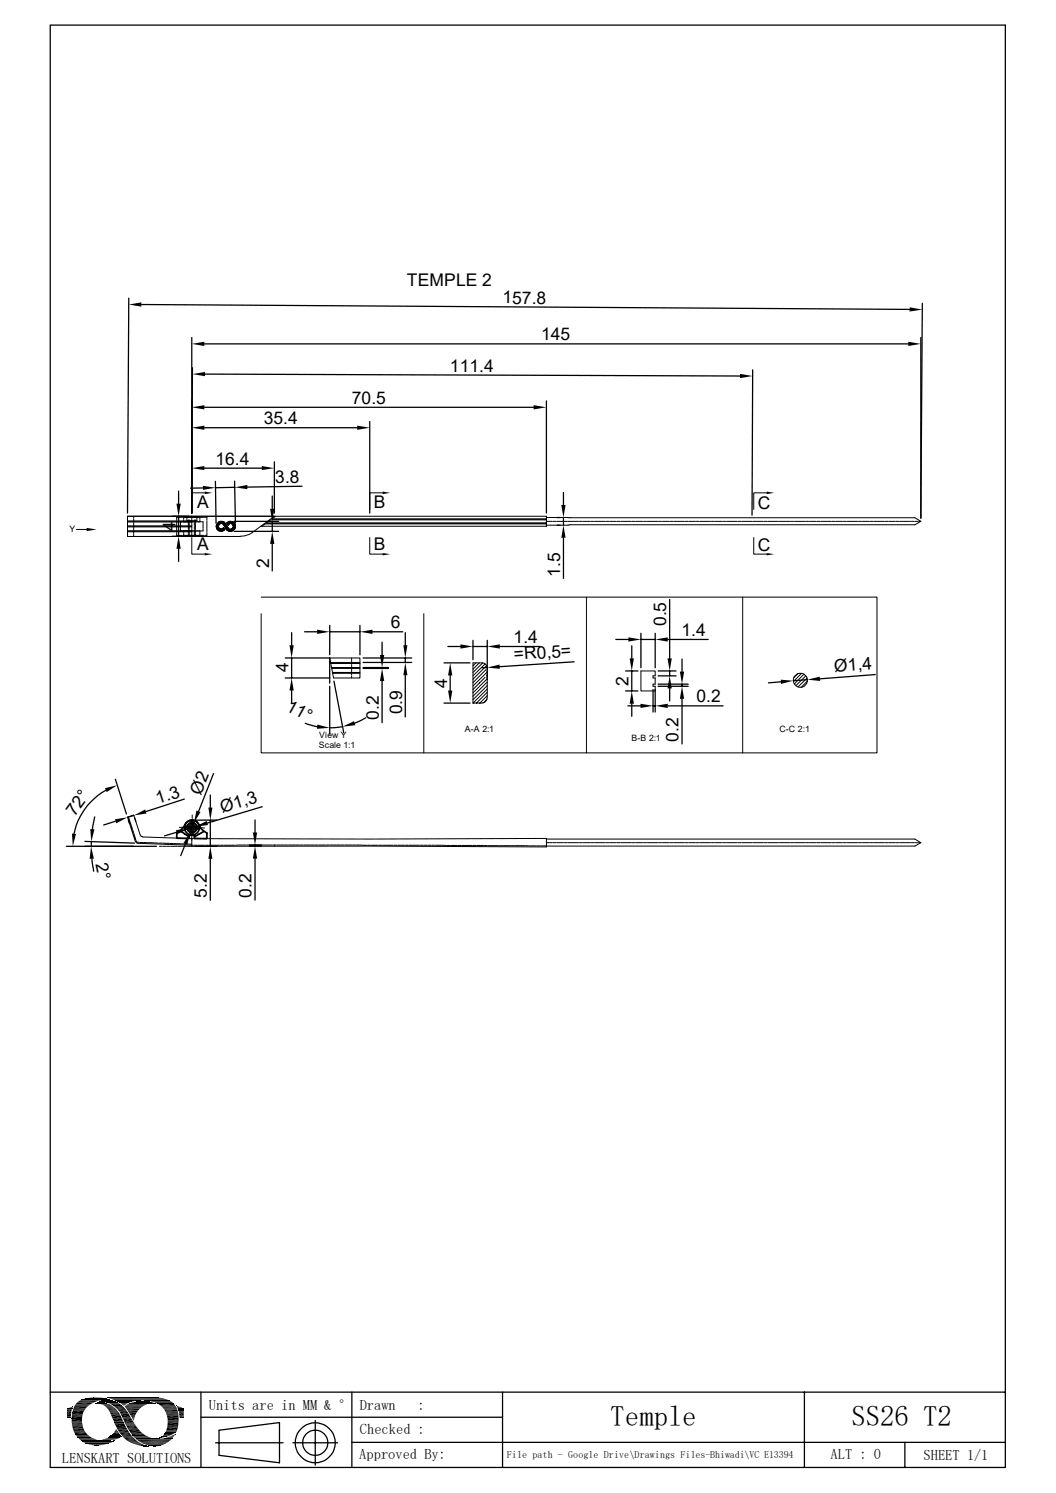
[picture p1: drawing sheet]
<svg xmlns="http://www.w3.org/2000/svg" width="210mm" height="297mm" viewBox="0 0 210 297" stroke-linecap="round" stroke-linejoin="round" font-family="sans-serif">
<g fill="none" stroke="#000" stroke-width=".2">
<path d="M40.7 98h-2.6v3.3M76.1 98h-2.6v3.3M152.5 98h-2.6v3.3M15.2 105.3h2M25.4 102.7h29.2l-4.4 3.2-1.5 .7-23.3 .1zM25.4 105.8h12.7M25.4 105.6h12.7M25.4 102.7h83.3v2h-56.8M25.4 103.6h12.7M25.4 103.8h12.7M25.4 104.8h12.7M25.4 104.6h12.7"/>
<path d="M26.6 103.3v.6M26.6 104.1v.5M26.6 104.8v.6M26.6 105.5v.6M26.6 106.3v.4M26.6 102.7v.4M35.1 105.9v.6h.4M35.1 103.7v.6M35.1 104.4v.6M35.1 105.2v.5M35.5 102.9h-.4v.6M35.6 102.9h.6"/>
<path d="M35.6 106.5h.6M35.9 104.4v.6M35.9 105.2v.4h.3M36.2 103.8h-.3v.5M36.4 102.9h3.5M36.4 106.5h3.5M36.4 105.6h3.5M36.4 103.8h3.5M36.5 103.4v.4M36.5 105.6v.4M36.5 106.1v.4M36.5 102.9v.4"/>
<path d="M37.3 102.7l-.1 .2v.7h.9M37.5 103.9v.7M37.5 104.7v.6M37.5 105.5v.5M37.5 106.2v.4M37.5 106.6v.1M37.5 106.6h.6M37.5 103.4v.4M37.6 103.4v.4M37.6 104v.6M37.6 104.7v.6M37.6 105.5v.6"/>
<path d="M37.6 106.2v.5M38 102.7v.2M38.1 102.7v4M38.1 106.9v3.3h2.6M38.2 106.6h.7M38.4 102.7v.2M38.7 104v.6M38.7 104.7v.6M38.7 105.5v.6M38.7 106.2v.5M38.7 103.4v.4M38.9 106.6l-.1 .1"/>
<path d="M38.9 103.4v.4M38.9 103.9v.7M38.9 104.7v.6M38.9 105.5v.5M38.9 106.2v.4M39 102.7l.2 .2v.7h-1M39.4 102.9h.4v.4M39.8 103.4v.4M39.8 105.6v.4M39.8 106.1v.4M40 106.5h.6M40 102.9h.6"/>
<path d="M40 103.8h.4v.5M40.4 105.2v.4h-.4M40.4 104.4v.6M40.8 102.9h.3v.6M41.1 105.9v.6h-.3M41.1 103.7v.6M41.1 104.4v.6M41.1 105.2v.5M43 104.5l.2 .8M43.2 105.3l.3 .3 .4 .1M43.4 104.8l-.3 .3M43.4 104.6l-.4 .4"/>
<path d="M43.5 105l-.3 .3M43.6 103.8l-.4 .3-.1 .4M43.6 105.1l-.3 .3M43.7 103.8l-.6 .6M43.7 105.2l-.3 .3M43.8 105.2h.1M43.8 105.2l-.3 .4M43.8 105.2l-.3-.3-.4 .3M43.9 103.7l-.4 .1M43.9 103.7l.4 .1M43.9 103.7l-.9 .9M44 105.3l-.4 .3"/>
<path d="M44 105.2l.4-.3 .3 .5-.7 .3M44.1 103.7l-1.1 1.1M44.2 103.7l.5 .3-.3 .3M44.2 103.8l-.3 .3M44.2 105.2l-.4 .5M44.4 103.8l-.3 .3M44.4 104.9h.1M44.5 104.9l-.1 .1M44.5 103.8l-.3 .3M44.5 105.1l-.6 .6M44.5 104.5l.1 .1M44.5 104.5a.56 .56 0 0 0-.7-.3 .56 .56 0 0 0-.3 .7"/>
<path d="M44.6 104.6l.3 .6M44.6 103.9l-.3 .3M44.6 105.2l-.5 .5M44.7 105.3l-.4 .3M44.7 104.1l.1 .1M44.8 104.1l-.3 .3M44.9 104.2l-.3 .3M44.9 104.2v.1M44.9 105.2h.1M44.9 104.2h.1M44.9 104.2l.3 .6-.3 .3M44.9 104.3l-.3 .3"/>
<path d="M45 104.2h.1M45 104.4l-.3 .3M45 105.2l.1 .2M45.1 104.6l-.4 .3M45.1 104.6l-.3 .4M45.2 104.8h.1M45.2 104.8l.1 .2M45.3 104.8h.1M45.3 104.9l-.4 .3M45.3 105h.1M45.3 105l-.3 .3M45.4 105.1l-.3 .3"/>
<path d="M45.4 104.5h.1M45.4 104.4h-.1M45.5 103.8l-.3 .3M45.5 105.2l-.3 .3M45.6 105.6l.3 .1M45.6 105.3l-.3 .3M45.7 103.7l-.5 .5M45.8 105.3l-.4 .3M45.9 104.1l.2 .1M45.9 105.3l-.3 .4-.5-.3M45.9 103.7l-.6 .6M46 104.2a.57 .57 0 0 1 .3 .9 .57 .57 0 0 1-1-.1"/>
<path d="M46.1 103.7l-.5 .5M46.2 103.8l-.6 .4M46.3 103.8l-.3 .3M46.4 103.9l-.3 .3M46.5 104l-.3 .3M46.6 104.1a.98 .98 0 0 0-1.5-.1l.3 .5 .2-.2M46.6 104.1l-.3 .3M46.6 104.1l.2 .7M46.7 104.2l-.3 .3M46.7 104.3l-.3 .3M46.8 104.4l-.4 .4M46.8 105l-.7 .7"/>
<path d="M46.8 104.6l-1.1 1.1M46.8 104.8l-.9 .9M46.8 104.8a1.07 1.07 0 0 1-.9 .9M46.9 104.8h.1M51.9 118.8h64.7v31h-64.7v-27.7M54.8 102.7l-.7 .5h54.6M73.5 106.9v3.3h2.6M108.7 104.2h-56l-.6 .5M108.7 103.4h-54.9l-.8 .6h55.7M108.7 103.7h.4M108.7 103h4.3M109.2 103.7h.6"/>
<path d="M110 103.7h.6M110.7 103.7h.6M111.5 103.7h.6M112.2 103.7h.6M113 103h.2M113 103.7h.6M113.2 104.4l-4.5 .1M113.2 103h68.7l1.2 .7-1.2 .7h-68.7M113.7 103.7h.6M114.5 103.7h.6M115.2 103.7h.6M116 103.7h.6"/>
<path d="M116.6 118.8h57.8v31h-57.8M116.7 103.7h.6M117.5 103.7h.6M118.2 103.7h.6M119 103.7h.6M119.7 103.7h.6M120.5 103.7h.6M121.2 103.7h.6M122 103.7h.6M122.7 103.7h.6M123.5 103.7h.6M124.2 103.7h.6"/>
<path d="M125 103.7h.6M125.7 103.7h.6M126.5 103.7h.6M127.2 103.7h.6M128 103.7h.6M128.7 103.7h.6M129.5 103.7h.6M130.2 103.7h.6M131 103.7h.6M131.7 103.7h.6M132.5 103.7h.6M133.2 103.7h.6"/>
<path d="M134 103.7h.6M134.7 103.7h.6M135.5 103.7h.6M136.2 103.7h.6M137 103.7h.6M137.7 103.7h.6M138.5 103.7h.6M139.2 103.7h.6M140 103.7h.6M140.7 103.7h.6M141.5 103.7h.6M142.2 103.7h.6"/>
<path d="M143 103.7h.6M143.7 103.7h.6M144.5 103.7h.6M145.2 103.7h.6M146 103.7h.6M146.7 103.7h.6M147.5 103.7h.6M147.7 118.8v31M148.2 103.7h.6M149 103.7h.6M149.7 103.7h.6M149.9 106.9v3.3h2.6"/>
<path d="M150.5 103.7h.6M151.2 103.7h.6M152 103.7h.6M152.7 103.7h.6M153.5 103.7h.6M154.2 103.7h.6M155 103.7h.6M155.7 103.7h.6M156.5 103.7h.6M157.2 103.7h.6M158 103.7h.6M158.7 103.7h.6"/>
<path d="M159.5 103.7h.6M160.2 103.7h.6M161 103.7h.6M161.7 103.7h.6M162.5 103.7h.6M163.2 103.7h.6M164 103.7h.6M164.7 103.7h.6M165.5 103.7h.6M166.2 103.7h.6M167 103.7h.6M167.7 103.7h.6"/>
<path d="M168.5 103.7h.6M169.2 103.7h.6M170 103.7h.6M170.7 103.7h.6M171.5 103.7h.6M172.2 103.7h.6M173 103.7h.6M173.7 103.7h.6M174.5 103.7h.6M175.2 103.7h.6M176 103.7h.6M176.7 103.7h.6"/>
<path d="M177.5 103.7h.6M178.2 103.7h.6M179 103.7h.6M179.7 103.7h.6M180.5 103.7h.6M181.2 103.7h.6M182 103.7h.6M182.7 103.7h.4M65.6 130.9h6v4h-5.3zM65.6 135.3v.6M65.6 130.9v.5M65.6 131.6v.6"/>
<path d="M65.6 132.3v.6M65.6 133.1v.6M65.6 133.8v.6M65.6 134.6v.6M65.7 131.8h5.9M65.8 132h5.8M66 132.8h5.6M66 133h5.6M66.1 133.8h5.5M66.2 133.9h5.4M69.9 134.5v.4M69.9 130.9v.4"/>
<path d="M69.9 131.4v.6M69.9 132.2v.6M69.9 133v.6M69.9 133.7v.6M84.3 122.1v27.7M94.1 139.9h1.8M94.7 131.9l-.6 .6M95.3 131.9l-1.2 1.2M96 131.9l-1.9 1.9M96.5 132.1l-2.4 2.4M96.5 134.7l-2.4 2.5M96.6 133.2l-2.5 2.6"/>
<path d="M96.8 132.4l-2.7 2.7M96.9 139.1l-.8 .7M96.9 138.9l-.2 .4a.88 .88 0 0 1-.8 .5M96.9 132.8l-.2-.5-.3-.3-2.3-.1v8M96.9 136.4l-2.8 2.8M96.9 137.1l-2.8 2.8M96.9 137.7l-2.2 2.2M96.9 138.4l-1.5 1.5M96.9 133.7l-2.8 2.8M96.9 135l-2.8 2.8M96.9 135.7l-2.8 2.8M96.9 134.4l-.2 .1"/>
<path d="M96.9 132.8v6.1M127.5 133.5h2.8v1h-.4v.4h.4v1.2h-.4v.4h.4v1h-2.8zM158.7 134l-.8 .8M159.4 133.9l-1.6 1.7M159.9 134.1l-1.9 2M160.3 134.5l-2 1.9M160.5 134.9l-1.8 1.8M160.6 135.5l-1.3 1.2M25.5 162.5l.2 .3M25.7 162.9l.2 .6M25.9 163.7l.2 .5M26.2 164.4l.1 .5"/>
<path d="M26.4 165.1l.2 .6M26.6 165.8l.2 .6M26.8 166.5l.2 .6M27.1 167.2l.1 .4h.5M27.4 167.8l11 .3M27.9 167.6h.5M27.9 166.2l-1.3-4.1-1.2 .5 1.6 4.9 .4 .2M27.9 166.1l.2 .3 .3 .1M28.3 166.5l9.9 .3M28.6 167.6h.6M29.4 167.6h.6M30.1 167.6l.6 .1"/>
<path d="M30.9 167.7h.6M31.6 167.7h.6M31.7 168.4h.6M32.4 167.7l.6 .1M32.4 168.4h.6M33.1 167.8h.6M33.1 168.4h.6M33.9 167.8h.6M33.9 168.4h.6M34.6 167.8l.6 .1M34.6 168.4h.6M35.3 167.9h.6"/>
<path d="M35.4 168.4h.6M35.7 164.6h.5M36.1 167.9h.6M36.2 168.4h.5M36.4 164.6h.6M36.9 167.9h.6M36.9 168.4h.6M37.1 164.6h.6M37.5 164.6l.2 .5M37.6 167.9h.5M37.6 168.4h.5M37.8 164.1l-.3 .4"/>
<path d="M37.8 165.2l.6 .1M37.9 164.6h.6M38 164l.5 .1M38.1 166.8l35.3 .1 35.3-.1v1.7l-35.3-.2-35.3 .1M38.1 165.9v.6M38.1 166.6v1.8M38.2 165.1l-.1 .6M38.2 163.6v.6M38.2 164.3v.6M38.2 162.1v.6M38.2 162.9v.5M38.6 168.1h.6"/>
<path d="M38.6 164.2l.3 .4M38.7 164.7h.5M38.8 164.8l-.3 .4M39.4 168.1h.6M39.4 164.7h.6M40.1 168.1h.6M40.1 164.7h.6M40.9 168.1h.5M41.6 168.1h.6M42.3 168.1h.7M43.1 168.1h.6M43.9 168.1h.5"/>
<path d="M44.6 168.1h.6M45.3 168.1h.7M46.1 168.1h.6M47.5 168.1h-.6M47.6 168.1h.6M48.3 168.1h.6M49.1 168.1h.6M49.9 168.1h.6M50.6 168.1h.6M51.4 168.1h.5M51.9 168.1v.2M52.1 168.1h.6"/>
<path d="M52.8 168.1h.7M53.6 168.1h.6M54.4 168.1h.5M54.6 168.1v.2M55.1 168.1h.6M55.8 168.1h.7M56.6 168.1h.6M57.4 168.1h.6M58.1 168.1h.6M58.8 168.1h.6M59.6 168.1h.6M60.4 168.1h.6"/>
<path d="M61.1 168.1h.6M61.8 168.1h.6M62.6 168.1h.6M63.4 168.1h.6M64.1 168.1h.6M64.9 168.1h.5M65.6 168.1h.6M66.3 168.1h.7M67.1 168.1h.6M67.9 168.1h.6M68.6 168.1h.6M69.3 168.1h.6"/>
<path d="M70.1 168.1h.6M70.9 168.1h.6M71.6 168.1h.6M72.3 168.1h.6M73.1 168.1h.6M73.9 168.1h.6M74.6 168.1h.6M75.4 168.1h.5M76.1 168.1h.6M76.8 168.1h.7M77.6 168.1h.6M78.4 168.1h.6"/>
<path d="M79.1 168.1h.6M79.8 168.1h.6M80.6 168.1h.6M81.4 168.1h.6M82.1 168.1h.6M82.8 168.1h.6M83.6 168.1h.6M84.4 168.1h.6M85.1 168.1h.6M85.9 168.1h.5M86.6 168.1h.6M87.3 168.1h.7"/>
<path d="M88.1 168.1l.6 .1M88.9 168.2h.6M89.6 168.2h.6M90.3 168.2h.6M91.1 168.2h.6M91.9 168.2h.6M92.6 168.2h.6M93.3 168.2h.6M94.1 168.2h.6M94.9 168.2h.6M95.6 168.2h.6M96.4 168.2h.5"/>
<path d="M97.1 168.2h.6M97.8 168.2h.7M98.6 168.2h.6M99.4 168.2h.5M100.1 168.2h.6M100.8 168.2h.6M101.6 168.2h.6M102.4 168.2h.6M103.1 168.2h.6M103.8 168.2h.6M104.6 168.2l.6 .1M105.4 168.3h.6"/>
<path d="M106.1 168.3h.6M106.8 168.3h.6M107.6 168.3h.6M108.3 168.3h.4M108.7 166.9h73.2l1.2 .7-1.2 .7h-73.2M108.7 167.6h.4M109.2 167.6h.6M110 167.6h.6M110.7 167.6h.6M111.5 167.6h.6M112.2 167.6h.6M113 167.6h.6"/>
<path d="M113.7 167.6h.6M114.5 167.6h.6M115.2 167.6h.6M116 167.6h.6M116.7 167.6h.6M117.5 167.6h.6M118.2 167.6h.6M119 167.6h.6M119.7 167.6h.6M120.5 167.6h.6M121.2 167.6h.6M122 167.6h.6"/>
<path d="M122.7 167.6h.6M123.5 167.6h.6M124.2 167.6h.6M125 167.6h.6M125.7 167.6h.6M126.5 167.6h.6M127.2 167.6h.6M128 167.6h.6M128.7 167.6h.6M129.5 167.6h.6M130.2 167.6h.6M131 167.6h.6"/>
<path d="M131.7 167.6h.6M132.5 167.6h.6M133.2 167.6h.6M134 167.6h.6M134.7 167.6h.6M135.5 167.6h.6M136.2 167.6h.6M137 167.6h.6M137.7 167.6h.6M138.5 167.6h.6M139.2 167.6h.6M140 167.6h.6"/>
<path d="M140.7 167.6h.6M141.5 167.6h.6M142.2 167.6h.6M143 167.6h.6M143.7 167.6h.6M144.5 167.6h.6M145.2 167.6h.6M146 167.6h.6M146.7 167.6h.6M147.5 167.6h.6M148.2 167.6h.6M149 167.6h.6"/>
<path d="M149.7 167.6h.6M150.5 167.6h.6M151.2 167.6h.6M152 167.6h.6M152.7 167.6h.6M153.5 167.6h.6M154.2 167.6h.6M155 167.6h.6M155.7 167.6h.6M156.5 167.6h.6M157.2 167.6h.6M158 167.6h.6"/>
<path d="M158.7 167.6h.6M159.5 167.6h.6M160.2 167.6h.6M161 167.6h.6M161.7 167.6h.6M162.5 167.6h.6M163.2 167.6h.6M164 167.6h.6M164.7 167.6h.6M165.5 167.6h.6M166.2 167.6h.6M167 167.6h.6"/>
<path d="M167.7 167.6h.6M168.5 167.6h.6M169.2 167.6h.6M170 167.6h.6M170.7 167.6h.6M171.5 167.6h.6M172.2 167.6h.6M173 167.6h.6M173.7 167.6h.6M174.5 167.6h.6M175.2 167.6h.6M176 167.6h.6"/>
<path d="M176.7 167.6h.6M177.5 167.6h.6M178.2 167.6h.6M179 167.6h.6M179.7 167.6h.6M180.5 167.6h.6M181.2 167.6h.6M182 167.6h.6M182.7 167.6h.4M14.7 279.9h2.6M15 279.4h3M15.3 279h3.5"/>
<path d="M15.7 278.7h3.9M15.9 278.6h4M16 278.6h4.2M16 278.5h4.4M16.2 278.5h4.3M16.4 278.4h5.4M16.5 278.3h5.1M16.7 278.3h4.7M16.9 278.2h4.3M17.1 278.2h3.9M17.5 278.1h3M17.6 278.1h2.9"/>
<path d="M19 279.2h2.1M19.1 279.2h2.2M19.7 278.8h3.2M19.8 278.8h2.9M19.9 278.7h2.7M20.2 278.7h2.2M20.3 278.9h2.7M20.6 279h2.7M21.3 279h2M21.3 279.1h2.4M21.3 278h10.3M21.4 278.1h10.5"/>
<path d="M21.5 278.1h11M21.8 278h7.4M21.8 278.2h10.8M21.8 278.4h-5.6M22 278.3h10.9M22.2 278.3h10.8M22.3 278.4h10.9M22.5 278.4h10.8M22.6 278.5h11M22.8 278.6h5.1M22.9 278.6h4.4M23 278.7h4.2"/>
<path d="M23.2 278.8h3.3M23.5 278.9h2.7M23.5 278.9h2.5M23.7 279h2.1M24.8 279.8h3.7M24.8 279.8h3.5M24.8 279.9h3.4M24.9 279.7h3.8M25 279.6h3.7M25.1 279.5h4M25.4 279.4h3.8M25.4 279.3h4.2"/>
<path d="M25.7 279.2h4.2M26 279.1h4.8M26.2 279h4.4M26.2 279h4.2M26.6 278.9h3.5M26.8 278.9h3.1M27.1 278.8h2.6M28.7 278.6h5M29.3 278.6h4.4M29.4 278.7h4.5M30.1 278.8h4M30.4 278.9h3.8"/>
<path d="M30.7 279h3.7M30.8 279.2h-5M31 279.1h3.5M31.2 279.2h3.3M31.9 279.7h3M32.1 279.8h2.9M14.3 282.3h2M14.3 282.8h2M14.3 283h2M14.3 283.1h2M14.3 283.5h2.1M14.4 281h2.2"/>
<path d="M14.5 280.5h2.3M14.5 284.2h2.1M14.6 284.7h2.3M15 285.3h2.3M15.3 285.8h2.7M15.4 285.9h2.6M15.4 285.9h2.8M15.5 286h2.8M15.6 286.1h3M15.7 286.3h3.3M15.9 286.4h3.1M15.9 286.4h3.6"/>
<path d="M16 286.6h3.9M16.2 286.6h3.7M16.2 286.6h4.2M16.3 286.7h5.2M16.3 286.8h6.3M16.6 286.9h5.8M16.6 286.9h5.7M16.7 287h5.5M16.9 287h5M17 287.1h4.8M17.1 287.1h4.6M17.1 287.2h4.5"/>
<path d="M17.4 287.3h4M17.7 287.3h3.2M17.9 287.4h2.8M20.5 286.3h2.6M20.7 286.2h2.8M21.1 286.2h2.5M21.2 286.1h2.6M21.5 285.9h2.5M21.5 286h2.3M21.8 285.8h2.3M21.9 285.7h2.2M22 285.7h2"/>
<path d="M22 285.6h2M22.9 286.4h-2.7M24.1 285.8h-2.3M25.1 280.2h2.7M25.4 280.6h2M25.4 286.8h2.1M26.1 285.2h2.4M26.3 285.5h2.5M26.3 285.5h2.6M26.4 285.6h2.7M26.5 285.7h2.8M26.5 285.8h3.1"/>
<path d="M26.7 285.9h3.1M26.8 286h3.3M26.8 286.1h3.7M27 286.2h4.1M27.1 286.2l7.1 .1M27.1 286.3h7M27.6 286.7h6.1M27.8 286.9h5.7M27.9 286.9h5.5M28 287h5.3M28.2 287.1h5M28.5 287.2h4.4"/>
<path d="M28.8 287.3h3.9M29 287.5h3.4M29.5 287.5h2.6M29.6 287.6h2.4M31.7 286.2h2.5M32.4 280.1h2.7M32.5 280.2h2.7M32.6 280.3h2.6M32.6 280.4h2.6M32.7 280.5h2.6M32.8 285h2.1M32.9 285h2.1"/>
<path d="M32.9 280.9h2.5M32.9 284.9h2.2M32.9 284.9h2.1M32.9 284.8h2.2M33 284.7h2.1M33 284.6h2.2M33.1 284.5h2.1M33.1 284.6h2.1M33.1 281.5h2.4M33.2 283.9h2.2M33.4 282.5h2.1"/>
<circle cx="159.2" cy="135.3" r="1.4"/>
</g>
<g fill="none" stroke="#000" stroke-width=".34">
<path d="M35.2 166.8h2.4v-.7l1.1 .1v.6h2.4M35.8 165.3l.4 .2M36.2 165.6l.5 .2M36.7 164.8h1.3l-.1 1.3M36.7 165.9l.5 .3M36.8 164a4 4 0 0 1-1.6 1.7v1M36.8 164a1.49 1.49 0 0 1 2.5-.3 1.49 1.49 0 0 1-.7 2.4 1.49 1.49 0 0 1-1.9-1.6 1.47 1.47 0 0 1 1.3-1.3 1.47 1.47 0 0 1 1.5 .9M37.3 166.2l.3 .3M38 163.2v1.2h-1.3M38.4 163.2v1.3h1.3M39 166.2l-.3 .3M39.5 165.9l-.3 .3"/>
<path d="M39.6 164.1a4.1 4.1 0 0 0 1.5 1.7v1M39.7 164.9l-1.3-.1v1.4M40.1 165.7l-.4 .2M40.6 165.4l-.4 .2M15.1 279.2h3.5M21.9 279.4h2.3M31.4 279.4h3.4M14.4 284h2.2M14.6 280.1h2.7M23.2 284.2h2.1M25.9 285h2.5M33.3 283.7h2.1"/>
<circle cx="38.2" cy="164.6" r=".97"/>
</g>
<g fill="none" stroke="#000" stroke-width=".25">
<path d="M10 5h189.9v286.9h-189.9zM25.6 59.3l-.2 42.8M28.1 60.6l152.8 1M38.1 67.1v35l.2-28.9M40.6 68.4h140M40.8 74.4l106.4 .4M108.7 79.8v22.3M149.7 73.6l-.1 28.9M183.4 60.3l-.3 42.8v-36M35.5 97.7v2.5M40.4 97.1h-2.5M40.6 93.1h11.5"/>
<path d="M40.6 81h65.5M40.6 85.1h30.4M42.8 95.8l.2 8.3M46.7 95.7l.1 8.4M46.7 96.9l-3.8 .1M54.1 98.7v2.5M54.6 91.9v10.2M60.1 96.7l-10.9 .2M73.5 83.9v18.2M112.1 98v2.5M34.3 102.7h3.2M34.3 106.7h3.2"/>
<path d="M35.5 102.7v4M35.5 109.2v2.5M46.5 103.7h8.9M46.6 105.7h8.8M54.1 103.7v2M54.1 108.2v5.4M110.8 103h.6M110.8 104.5h.6M112.1 103v1.5M112.1 107v8.1M133.2 119.3v11.7M56.7 134.9h8.9"/>
<path d="M56.7 130.9h8.9M58 125.9v2.5M58 130.9v4M58 137.4v2.5M60.6 125.7h2.5M65.6 136.5v9.5M65.6 124.4v5.9M65.6 125.7h6M66.4 135.5l2 10.3M71.6 124.4v5.9M72.2 130.9h9.7M72.2 131.8h9.7"/>
<path d="M72.2 132.8h5.1M72.2 133h5.1M74.1 125.7h6M76 127.8v2.5M76 132.8v.2M76 135.5v8.3M80.6 125.9v2.5M80.6 130.9v.9M80.6 134.3v8.3M88.3 131.9h5.2M88.3 139.9h5.2M89.1 128.6h2.5"/>
<path d="M89.5 134.4v3M94.1 127.4v3.8M94.1 128.6h2.8M96.9 127.4v7.8M96.9 132.8h-1M99.4 128.6h8M114.2 131.7l-14.8 .9M122.5 127.2h2.5M124.4 133.5h2.5M124.4 137.5h2.5M125.6 128.5v2.5M125.6 133.5v4"/>
<path d="M125.6 140v2.5M127.5 126v6.8M127.5 127.2h2.8M129.9 137.2v4.4M130.3 137.2v4.4M130.3 126v6.8M130.9 133.5h3.6M130.9 134.5h3.6M130.9 136.1h6M130.9 136.5h6M132.8 127.2h8M133.2 133.5v1"/>
<path d="M133.2 136.9v2.5M135.6 131.1v2.5M135.6 136.1v.4M135.6 139v9M155.3 135.6l-2.5 .2M160.6 135.2l-2.8 .2M174.1 134.2l-11 .8M21 157.2a12.8 12.8 0 0 0-6.3 8.7M22.9 155l2.2 6.9M36.7 159l-7.7 2.5M41.8 158.2v2.5M42.5 153.9l-3 7.5"/>
<path d="M60.7 143.9l2.4 .7M68.1 144.6l-2.5 .2M72.7 142.8l-2.2 1.1M124.9 140.4h2.5M129.9 140.4h.4M132.8 140.4h11M13.2 168.4h17.9M16.9 167.4l9.9 .3M18.2 167.5v.9M18.3 170.9l.3 2.4M18.8 162.5l-.4 2.5M23 163.4l-2.4 .7"/>
<path d="M25.5 163.2l.2 .6M26.6 162.2l-1.2 .4M26.8 162.7l.2 .7M35.1 165.6l-2.4 .7M36.9 167.9l-1 2.3M38.6 163.7l-.8 1.9M38.8 168.4h4.3M38.8 164.5l-1.3 .3M38.8 163.2h4.3M41.8 163.2v5.2M41.8 170.9v8.2M49.6 168.1h2.4"/>
<path d="M49.6 168.3h2.4M50.7 163.1v2.5M50.7 168.1v.2M50.7 170.8v8.3M52.2 160.5l-11 3.2M10 276.9h189.9M14.7 279.7h2.9M40 276.9v15M70 276.9v15M99.9 276.9v15M160 276.9v15M14.3 281.5h2.1"/>
<path d="M14.3 283.3h2.1M14.7 284.9h2.4M15 285.5h2.6M24.6 286.1h2.2M24.9 280.1h3.2M25.1 283.8h2.1M25.3 284h2.1M26.1 285.4h2.7M27.2 286.5h6.8M33.1 281.3h2.4M33.4 282.7h2.1M40 281.9h59.9"/>
<path d="M42.9 287h13.4M43.6 284.5l12-1.5v8l-12-1.5zM58.3 287h8.8M62.7 282.6v8.9M70 286.9h129.9M180 286.9v5"/>
<circle cx="62.7" cy="287" r="2.51"/>
<circle cx="62.7" cy="287" r="4"/>
</g>
<g fill="#000">
<path d="M25.6 60.6l2.5-.4v.8zM38.1 68.4l2.5-.4v.8zM38.3 74.4l2.5-.4v.8zM147.2 74.4l2.5 .4-2.5 .4zM180.6 68l2.5 .4-2.5 .4zM180.9 61.1l2.5 .5-2.5 .4zM40.3 96.6l2.6 .4-2.5 .5zM38.1 93.1l2.5-.4v.8zM38.1 81l2.5-.4v.8zM38.1 85.1l2.5-.4v.8zM40.7 97.8l1.5 .2-1.5 .3zM46.7 96.9l2.5-.4v.8z"/>
<path d="M52.1 92.7l2.5 .4-2.5 .4zM71 84.7l2.5 .4-2.5 .4zM76.1 97.8l1.5 .2-1.5 .3zM106.1 80.6l2.6 .4-2.6 .4zM152.5 97.8l1.5 .2-1.5 .3zM17.2 105l2 .3-2 .4zM35.1 100.2h.8l-.4 2.5zM35.5 106.7l.4 2.5h-.8zM40.7 110l1.5 .2-1.5 .3zM53.7 101.2h.9l-.5 2.5zM54.1 105.7l.5 2.5h-.9zM76.1 110l1.5 .2-1.5 .3z"/>
<path d="M111.6 100.5h.9l-.4 2.5zM112.1 104.5l.4 2.5h-.9zM152.5 110l1.5 .2-1.5 .3zM58 134.9l.4 2.5h-.8zM57.6 128.4h.8l-.4 2.5zM63.1 125.3l2.5 .4-2.5 .4zM71.6 125.7l2.5-.4v.8zM75.6 130.3h.8l-.4 2.5zM76 133l.4 2.5h-.8zM80.2 128.4h.8l-.4 2.5zM80.6 131.8l.4 2.5h-.8zM89.5 131.9l.5 2.5h-.9z"/>
<path d="M89.1 137.4h.9l-.5 2.5zM91.6 128.2l2.5 .4-2.5 .4zM96.9 132.8l2.5-.6v.9zM96.9 128.6l2.5-.4v.8zM125 126.8l2.5 .4-2.5 .4zM125.2 131h.9l-.5 2.5zM125.6 137.5l.5 2.5h-.9zM127.4 140l2.5 .4-2.5 .4zM133.2 134.5l.4 2.4h-.8zM132.8 131h.8l-.4 2.5zM130.3 127.2l2.5-.4v.8zM130.3 140.4l2.5-.4v.8z"/>
<path d="M135.2 133.6h.9l-.5 2.5zM135.6 136.5l.5 2.5h-.9zM155.3 135.2l2.5 .2-2.5 .7zM160.6 135.2l2.4-.6 .1 .9zM20.9 156.8l2.4-.6-2.1 1.4zM63.1 144.1l2.5 .7-2.6 .2zM68.1 144.6l2.3-1.1 .3 .8zM14.3 165.8l.8 .1-.6 2.5zM18.1 168.4l.6 2.4-.9 .1zM17.9 164.9l.9 .1-.6 2.4zM22.9 163l2.5-.4-2.3 1.2zM26.6 162.2l2.3-1.2 .2 .8z"/>
<path d="M35 165.1l2.5-.3-2.2 1.1zM37.8 165.6l-.5 2.5-.8-.4zM39.1 161.2l.8 .3-1.3 2.2zM38.8 164.5l2.3-1.2 .3 .8zM41.4 160.7h.8l-.4 2.5zM41.8 168.4l.4 2.5h-.8zM50.3 165.6h.8l-.4 2.5zM50.7 168.3l.4 2.5h-.8zM14.3 279.9h.1zM13.8 280l.5-.1 .1 .1zM14.3 279.9h.1v.1zM18.3 278h1.6z"/>
<path d="M18.7 278h1.2zM19.1 279.1h1.9zM19.2 279.1h1.8zM19.2 279.1h1.7zM19.4 279.1h1.5zM19.5 279.1h1zM19.4 279.1h1.2zM19.5 279.1h1.1zM19.6 279.1h.9zM19.6 279.2l1.9 .1zM19.7 278.8h.2zM19.6 279.1h.8z"/>
<path d="M19.8 279.1h.6zM20 279.3l1.7 .1zM19.8 279.1h.4zM20.1 279l.1 .1zM20.1 279h.1zM20.2 279.4h1.6zM20.4 279.4l1.7 .2h-1.4zM20.4 279.4h1.4l.3 .2zM20.5 278.7h1.8zM20.5 278.7h1.7zM20.6 278.6l1.6 .1zM20.7 279.6l1.7 .1h-1.5z"/>
<path d="M20.7 279.6h1.4l.3 .1zM20.6 278.6h1.4zM20.9 278.6h1.1zM20.9 279.7l1.6 .1zM21 279.8l1.7 .2h-1.4zM21 279.8h1.5l.2 .2zM21.2 278.6h.3zM20.9 278.6h.8zM21.2 278.6h.5zM21.5 278.4h.3zM21.8 279.2h1.9zM22.4 279.6h1.9z"/>
<path d="M22.5 279.6h1.8zM22.5 279.6l1.8 .1zM22.6 279.7l2 .2h-1.7zM22.6 279.7h1.7l.3 .2zM22.9 279.9l1.9 .2h-1.7zM22.9 279.9h1.7l.2 .2zM23.7 279l1.9 .1zM23.8 279.1h1.8zM23.8 279.1h1.6zM24 279.1h1.4zM24 279.1l1.3 .1zM24 279.2l1 .2h-.7z"/>
<path d="M24 279.2h1.3l-.3 .2zM24.3 279.4l.6 .1zM24.3 279.4h.7zM24.4 279.5l.3 .1zM24.4 279.5h.5zM24.6 279.6v.1zM24.6 279.6h.1zM27.5 278.8h2zM27.5 278.8h1.9zM28.2 278.8h1.2zM28.2 278.8h.7zM30.4 279.2h.4z"/>
<path d="M30.4 279.2h.5zM30.7 279.2h.2zM30.9 278h.2zM35.1 279.7h.2zM35.1 279.7l.5 .1zM35.2 279.8l.8 .2h-.7zM35.2 279.8l.8 .2zM35.3 280l1 .1h-1zM35.3 280h.7l.3 .1zM13.3 280.2h1.1zM13.3 280.2l1 .1zM13.3 280.3l1 .1h-1z"/>
<path d="M13.3 280.3h1v.1zM13.3 280.4l.9 .4h-.9zM13.3 280.4h1l-.1 .4zM13.3 280.8h.9zM13.3 280.8l.8 .5h-.8zM13.3 280.8h.9l-.1 .5zM13.3 281.3l.8 .4h-.8zM13.3 281.3h.8v.4zM13.3 281.7h.8zM13.3 281.7l.8 .2h-.8zM13.3 281.7h.8v.2zM13.3 281.9h.8z"/>
<path d="M13.3 281.9l.8 .1zM13.4 280.2h1zM13.7 280.1l.7 .1zM13.7 280.1h.7zM13.8 280h.6zM14.3 282.3l2 .4h-2zM14.3 282.3h2v.4zM18.3 287.4l1.9 .1zM18.3 287.4h1.9zM18.4 287.5h1.1zM18.4 287.5h1.8zM18.9 287.5h.6z"/>
<path d="M19.1 287.5h.4zM20.4 286.4l1.9 .1zM20.4 286.4h2zM20.6 286.5h1.5zM20.6 286.5h1.7zM20.7 286.5h1.1zM20.7 286.5h1.4zM21 286.5h.6zM21 286.5h.8zM21.3 280l1.7 .2h-1.6zM21.3 280h1.4l.3 .2zM21.3 286.5h.3z"/>
<path d="M21.4 286.5h.2zM21.4 280.2l1.8 .3h-1.6zM21.4 280.2h1.6l.2 .3zM21.6 280.5h1.6zM21.6 280.5l1.8 .2h-1.7zM21.6 280.5h1.6l.2 .2zM21.7 280.7l1.8 .1h-1.7zM21.7 280.7h1.7l.1 .1zM21.8 280.8l1.8 .2h-1.7zM21.8 280.8h1.7l.1 .2zM21.9 281l1.8 .1zM21.9 281.1l1.9 .2h-1.8z"/>
<path d="M21.9 281.1h1.8l.1 .2zM21.5 286.7h1.1zM21.9 286.7h.7zM22 281.3l1.8 .1zM22 286.7h.6zM22.1 281.4l1.9 .3h-1.8zM22.1 281.4h1.7l.2 .3zM22.1 285.6l1.9 .1zM22.1 285.6h1.9zM22.2 281.7l2 .5h-1.8zM22.2 281.7h1.8l.2 .5zM22.2 285.5l1.8 .1z"/>
<path d="M22.2 285.5h1.7zM22.2 286.7h.5zM22.3 286.7h.4zM22.4 286.7h.3zM22.4 282.2l2.1 .5h-1.9zM22.4 282.2h1.8l.3 .5zM22.4 285.3h1.4zM22.4 285.3l1.5 .2h-1.7zM22.4 285.3h1.4l.1 .2zM22.6 286.6h.2zM22.6 282.7l1.9 .1zM22.7 282.8l1.9 .1z"/>
<path d="M22.7 282.9l1.9 .1zM22.7 285l1.1 .3h-1.4zM22.7 285h.9l.2 .3zM22.7 283h1.9zM22.7 284.9l.9 .1zM22.8 283l1.9 .2h-1.9zM22.8 283h1.8l.1 .2zM22.8 283.2l2.3 .9h-1.9zM22.8 283.2h1.9l.4 .9zM22.9 284.7l.6 .2h-.8zM22.9 284.7h.5l.1 .2zM22.6 286.6h.3z"/>
<path d="M22.9 284.6l.5 .1h-.5zM22.9 284.6l.5 .1zM23 284.4h.2zM23 284.4l.3 .2h-.4zM23 284.4l.3 .2zM23.1 284.4h.1zM23.1 280.1l1.8 .2h-1.5zM23.1 280.1h1.7l.1 .2zM23.4 280.3l1.8 .4h-1.6zM23.4 280.3h1.5l.3 .4zM23.6 280.7l1.7 .1zM23.7 280.8l1.9 .4h-1.6z"/>
<path d="M23.7 280.8h1.6l.3 .4zM24 281.2l1.6 .1zM24 281.3l2 .7h-1.7zM24 281.3h1.6l.4 .7zM24.3 282l1.8 .2h-1.7zM24.3 282h1.7l.1 .2zM24.4 282.2l2 .5h-1.7zM24.4 282.2h1.7l.3 .5zM24.7 282.7l1.9 .3h-1.8zM24.7 282.7h1.7l.2 .3zM24.8 283l1.9 .2h-1.8zM24.8 283h1.8l.1 .2z"/>
<path d="M24.9 283.2h1.8zM24.9 283.2l1.9 .1zM24.9 283.3h1.9zM25 283.3l1.9 .1zM25 283.4l2 .1h-1.9zM25 283.4h1.9l.1 .1zM25.1 283.5l1.9 .1zM25.4 280.6l2 .1zM25.4 280.7l1.7 .4h-1.4zM25.4 280.7h2l-.3 .4zM25.5 284.4l2.5 .5h-2.1zM25.5 284.4h2.1l.4 .5z"/>
<path d="M25.7 281.1l1.2 .4h-.9zM25.7 281.1h1.4l-.2 .4zM25.8 286.9l2 .1h-1.7zM25.8 286.9h1.7l.3 .1zM26 281.5l.9 .1zM26 281.6l.8 .3h-.6zM26 281.6h.9l-.1 .3zM26.1 287l2 .2h-1.5zM26.1 287h1.7l.3 .2zM26.2 281.9l.5 .2h-.4zM26.2 281.9h.6l-.1 .2zM26.3 282.1l.4 .1h-.3z"/>
<path d="M26.3 282.1h.4v.1zM26.4 282.2l.2 .3zM26.4 282.2h.3l-.1 .3zM26.5 282.5l.1 .1zM26.6 287.2l1.7 .1zM26.8 287.3l1.9 .2h-1.2zM26.8 287.3h1.5l.4 .2zM27.5 287.5h1.3zM27.6 287.5l1.4 .1zM28 287.6h1.1zM28.1 287.6l1.1 .1zM28.2 287.7h1.1z"/>
<path d="M28.5 287.7h.9zM28.6 287.7h.9zM29 287.7h.5zM29.2 287.7h.3zM29.3 287.7h.2zM29.6 287.5l2 .2zM30.2 287.7h1.3zM30.2 287.7h1.4zM30.4 287.7h.9zM30.4 287.7h1.1zM30.5 287.7h.5zM30.5 287.7h.8z"/>
<path d="M30.7 287.7h.3zM31.8 286h.2zM31.8 286h.1zM31.8 286h.4zM31.9 286h.4zM32.1 285.8h.8zM32.1 285.8h.9zM31.9 286l.2-.2 .2 .2zM32.1 285.8h.8l-.6 .2zM32.1 285.8h1zM32.2 285.8h.9zM32.3 286.2h1.9z"/>
<path d="M32.2 285.8l.2-.2 .7 .2zM32.4 285.6h1.3l-.6 .2zM32.5 285.5l1.2 .1zM32.5 285.5h1.3zM32.6 286.1h1.6zM32.7 285.2l1.1 .3h-1.3zM32.7 285.2h1.8l-.7 .3zM32.7 286.1h1.5zM32.7 285.2h1.8zM32.8 285l2 .1zM32.8 285.1l1.7 .1h-1.8zM32.8 285.1h2l-.3 .1z"/>
<path d="M32.8 286.1h1.5zM33.1 286h1.3zM33.2 281.6l2.3 .5h-2.2zM33.2 281.6h2.3v.5zM33.2 284l2 .5h-2.1zM33.2 284h2.1l-.1 .5zM33.2 286h1.2zM33.4 283l2 .5h-2.1zM33.4 283h2.1l-.1 .5zM33.4 285.9h1zM33.6 285.8h.9zM33.7 285.8h.8z"/>
<path d="M33.9 285.7h.6zM34.1 285.7h.5zM34.1 285.7l.3-.2 .2 .2zM34.4 285.5h.3l-.1 .2zM34.4 285.5l.3-.1v.1zM34.7 285.4v.1zM35.3 280.1l1.1 .1zM35.3 280.2h1.2zM35.3 280.2l1.2 .1zM35.4 280.3l1.1 .1h-1.1zM35.4 280.3h1.1v.1zM35.4 280.4h1.1z"/>
<path d="M35.5 280.4l1 .2h-1zM35.5 280.4h1v.2zM35.5 280.6h1zM35.5 280.6l1 .1zM35.6 280.7l.9 .1zM35.6 280.8l.9 .3h-.9zM35.6 280.8h.9v.3zM35.6 281.1h.9zM35.6 281.1l.9 .5h-.8zM35.6 281.1h.9v.5zM35.7 281.6l.8 .2h-.8zM35.7 281.6h.8v.2z"/>
<path d="M35.7 281.8l.8 .2h-.8zM35.7 281.8h.8v.2zM35.7 282h.8zM35.7 282l.8 .1zM35.8 282.1h.7zM35.9 282.1h.6zM36 282.1h.5zM36.4 282.1h.1z"/>
</g>
<g fill="none" stroke="#000" stroke-width=".21">
<path d="M14.9 279.5h3M15.5 278.8h3.9M32.2 279.9h2.9M14.3 281.7h2.1M14.5 280.4h2.5M15.2 285.7h2.7M24 285.4h2.1M24.4 285.9h2.1M24.9 286.4h2.1M25.1 286.6h2.2M25.4 284.2h2.2M33 281.1h2.4"/>
<path d="M33.4 282.9h2.1"/>
</g>
<path d="M14.4 283.7h2.1M14.8 285.2h2.5M23.4 284.5h2.1M23.6 284.8h2.1M23.8 285.1h2.1M24.2 285.6h2.1M25.2 280.4h2.6M32.7 280.6h2.6" fill="none" stroke="#000" stroke-width=".3"/>
<path d="M14.3 282.1h2M14.4 280.8h2.4M33.3 282.3h2.2" fill="none" stroke="#000" stroke-width=".42"/>
<path d="M14.3 281.2h2.3M14.5 284.5h2.3" fill="none" stroke="#000" stroke-width=".38"/>
<g font-size="5.7">
<text x="121.4" y="283.6">Temple</text>
<text x="169.3" y="283.7">SS26 T2</text>
</g>
<g font-size="3.5">
<text x="80.9" y="57">TEMPLE 2</text>
<text x="99.9" y="60.4">157.8</text>
<text x="107.6" y="67.7">145</text>
<text x="89.5" y="74">111.4</text>
<text x="70" y="80.3">70.5</text>
<text x="52.5" y="84.4">35.4</text>
<text x="42.8" y="92.5">16.4</text>
<text x="39.2" y="101.1">A</text>
<text x="54.7" y="96.1" transform="rotate(-1 54.7 96.1)">3.8</text>
<text x="74.3" y="101.1">B</text>
<text x="150.7" y="101.2">C</text>
<text x="34.9" y="105.6" transform="rotate(-90 34.9 105.6)">4</text>
<text x="39.2" y="109.5">A</text>
<text x="53.5" y="113.1" transform="rotate(-90 53.5 113.1)">2</text>
<text x="74.3" y="109.5">B</text>
<text x="150.7" y="109.5">C</text>
<text x="111.4" y="114.8" transform="rotate(-90 111.4 114.8)">1.5</text>
<text x="77.7" y="125">6</text>
<text x="132.5" y="124.6" transform="rotate(-90 132.5 124.6)">0.5</text>
<text x="102.1" y="128">1.4</text>
<text x="102.2" y="131.3" transform="rotate(-4 102.2 131.3)">=R0,5=</text>
<text x="135.5" y="126.6">1.4</text>
<text x="57.4" y="133.8" transform="rotate(-90 57.4 133.8)">4</text>
<text x="88.9" y="136.8" transform="rotate(-90 88.9 136.8)">4</text>
<text x="125" y="136.4" transform="rotate(-90 125 136.4)">2</text>
<text x="165.9" y="133.7" transform="rotate(-4 165.9 133.7)">Ø1,4</text>
<text x="56.7" y="141.2" transform="rotate(29 56.7 141.2)">11°</text>
<text x="75.3" y="143.3" transform="rotate(-90 75.3 143.3)">0.2</text>
<text x="80" y="142.1" transform="rotate(-90 80 142.1)">0.9</text>
<text x="138.5" y="139.7">0.2</text>
<text x="135" y="147.5" transform="rotate(-90 135 147.5)">0.2</text>
<text x="31.4" y="160" transform="rotate(-18 31.4 160)">1.3</text>
<text x="39.9" y="158.4" transform="rotate(-68 39.9 158.4)">Ø2</text>
<text x="44.2" y="161.7" transform="rotate(-17 44.2 161.7)">Ø1,3</text>
<text x="14.9" y="162.6" transform="rotate(-54 14.9 162.6)">72°</text>
<text x="19" y="171.9" transform="rotate(78 19 171.9)">2°</text>
<text x="41.1" y="178.6" transform="rotate(-90 41.1 178.6)">5.2</text>
<text x="50" y="178.6" transform="rotate(-90 50 178.6)">0.2</text>
</g>
<g font-size="2.9">
<text x="41.5" y="280.6">Units are in MM &amp; °</text>
<text x="71.5" y="280.6">Drawn</text>
<text x="83" y="280.6">:</text>
<text x="71.6" y="285.2">Checked :</text>
<text x="12.3" y="291.1">LENSKART SOLUTIONS</text>
<text x="71.5" y="290.1">Approved By:</text>
<text x="165.2" y="290.3">ALT : 0</text>
<text x="183.7" y="290.4">SHEET 1/1</text>
</g>
<text font-size="2" x="100.8" y="290">File path - Google Drive\Drawings Files-Bhiwadi\VC E13394</text>
<g font-size="1.7">
<text x="13.8" y="105.9">Y</text>
<text x="63.4" y="148.9">Scale 1:1</text>
<text x="63.5" y="146.8">View Y</text>
<text x="92.5" y="145.5">A-A 2:1</text>
<text x="125.6" y="147.4">B-B 2:1</text>
<text x="155" y="145.5">C-C 2:1</text>
</g>
</svg>
